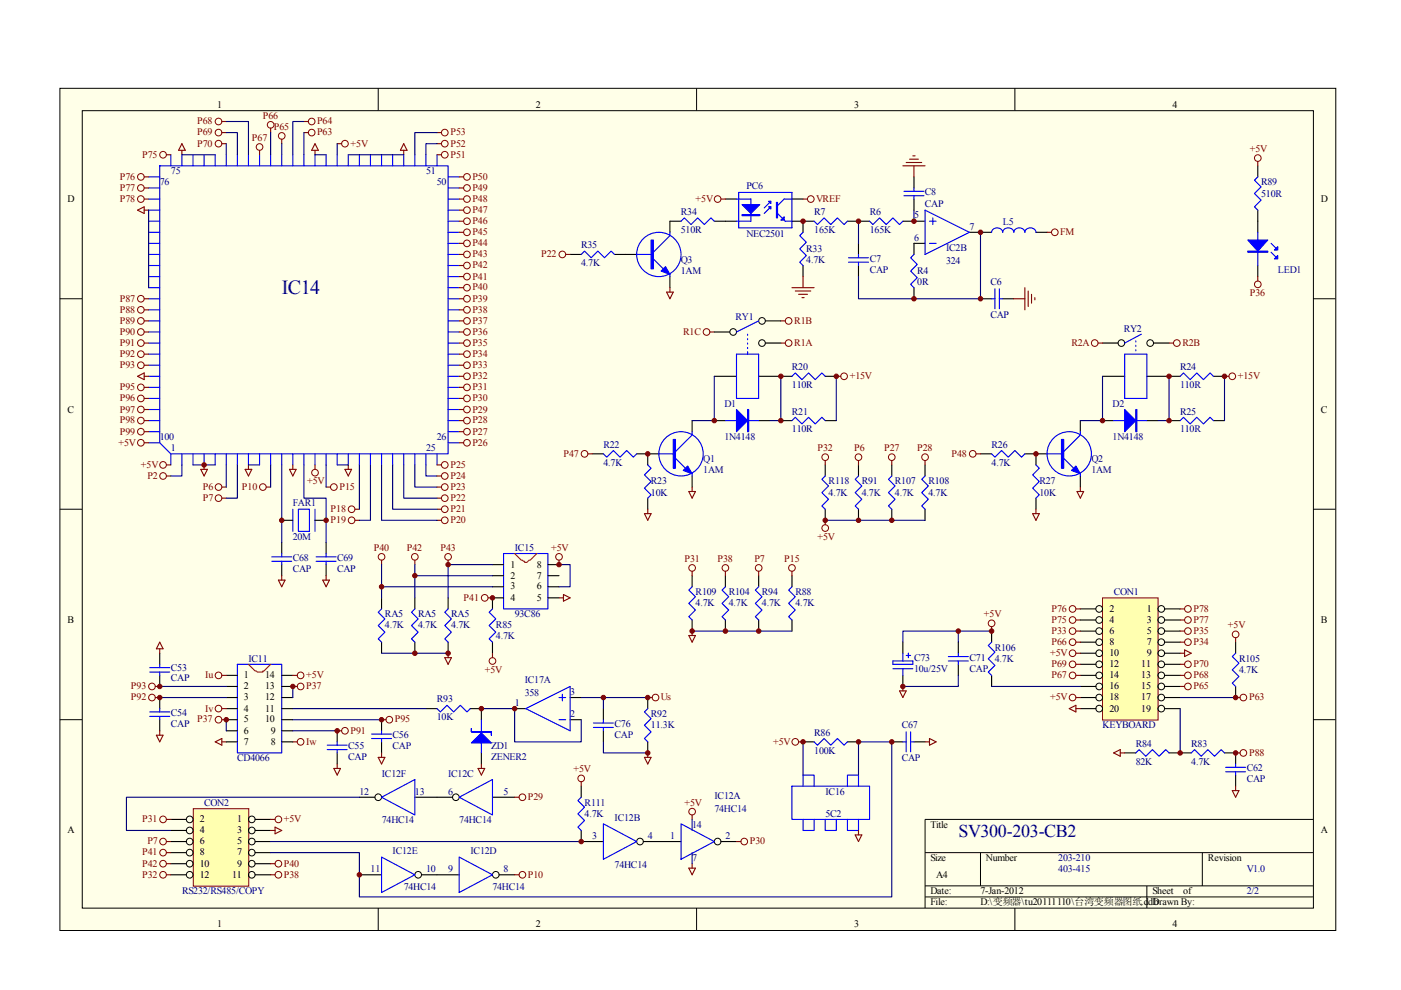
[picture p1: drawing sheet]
<svg xmlns="http://www.w3.org/2000/svg" width="297mm" height="210mm" viewBox="0 0 297 210" stroke-linecap="round" stroke-linejoin="round" font-family="sans-serif">
<path d="M12.7 18.7h270.5v178.6h-270.5z" fill="#ffffe8"/>
<g fill="none" stroke="#000" stroke-width=".21">
<path d="M12.7 18.7h270.5v178.6h-270.5zM80.2 18.7v4.7M147.7 18.7v4.7M215.2 18.7v4.7M17.4 23.5h261.1v169h-261.1zM12.7 63.3h4.7M278.4 63.3h4.7M12.7 108h4.7M278.4 108h4.7M12.7 152.6h4.7M278.4 152.6h4.7M278.4 173.7h-82.3v18.8"/>
<path d="M80.2 192.5v4.7M147.7 192.5v4.7M196.1 180.8h82.3M196.1 187.8h82.3M196.1 190.2h82.3M207.9 180.8v7M215.2 192.5v4.7M243.2 187.8v4.7M254.9 180.8v7"/>
<circle cx="155.4" cy="70.4" r=".71"/>
<circle cx="161.6" cy="68" r=".71"/>
<circle cx="161.6" cy="72.7" r=".71"/>
<circle cx="237.8" cy="72.7" r=".71"/>
<circle cx="243.9" cy="72.7" r=".71"/>
</g>
<g fill="none" stroke="#00f" stroke-width=".23">
<path d="M31.5 37.5h2.4M31.5 39.9h2.4M33.9 35.2h61.1v61h-58.8l-2.3-2.3zM36.2 32.8v2.4M38.6 32.8v2.4M40.9 32.8v2.4M43.3 32.8v2.4M45.6 32.8v2.4M48 32.8v2.4M50.3 32.8v2.4M52.7 32.8v2.4M55 32.8v2.4"/>
<path d="M57.4 32.8v2.4M59.7 32.8v2.4M62.1 32.8v2.4M64.4 32.8v2.4M66.8 32.8v2.4M69.1 32.8v2.4M71.5 32.8v2.4M73.8 32.8v2.4M76.2 32.8v2.4M78.5 32.8v2.4M80.9 32.8v2.4M83.2 32.8v2.4"/>
<path d="M85.6 32.8v2.4M88 32.8v2.4M90.3 32.8v2.4M92.7 32.8v2.4M95 37.5h2.4M95 39.9h2.4M193.8 39.9v.7M31.5 42.2h2.4M31.5 44.6h2.4M31.5 46.9h2.4M31.5 49.3h2.4M31.5 51.6h2.4"/>
<path d="M31.5 53.9h2.4M31.5 56.3h2.4M31.5 58.6h2.4M95 42.2h2.4M95 44.6h2.4M95 46.9h2.4M95 49.3h2.4M95 51.6h2.4M95 53.9h2.4M95 56.3h2.4M95 58.6h2.4M123.2 53.9l.7-.7 1.4 1.5 1.5-1.5 1.4 1.5 1.4-1.5 .7 .7"/>
<path d="M135 53.9h3.5M138.5 54.9l2.1 2.1M142 49.3v.7l-3.5 3.5M142 58.2v.4M144.4 46.9l.7-.7 1.4 1.4 1.4-1.4 1.4 1.4 1.4-1.4 .7 .7M156.2 42.2h3v4.7h-3M156.6 40.8h11.3v7.5h-11.3zM163.4 43.9l-1.4 1.4M163.4 42.7l-1.4 1.4M164.9 45.3l1.6 1.6h1.4M167.9 42.2h-1.6l-1.4 1.4M170.3 49.3l-.7 .7 1.4 1.4-1.4 1.4 1.4 1.4-1.4 1.4 .7 .7"/>
<path d="M172.6 46.9l.7 .7 1.4-1.4 1.4 1.4 1.5-1.4 1.4 1.4 .7-.7M179.9 54.7h4.2M179.9 55.6h4.2M182 53.9v.8M182 55.6v.7M184.4 46.9l.7 .7 1.4-1.4 1.4 1.4 1.4-1.4 1.4 1.4 .7-.7M191.7 41.5h4.2M191.7 40.6h4.2M193.8 53.9l-.7 .8 1.4 1.4-1.4 1.4 1.4 1.4-1.4 1.4 .7 .7M193.8 41.5v.7M196.1 44.6l9.4 4.7-9.4 4.6zM197.1 46.9h1.4"/>
<path d="M197.1 51.6h1.4M197.8 46.2v1.4M210.2 49.3a1.21 1.21 0 0 1 1.2-1 1.21 1.21 0 0 1 1.2 1 1.21 1.21 0 0 1 1.2-1 1.21 1.21 0 0 1 1.1 1 1.2 1.2 0 0 1 1.2-1 1.2 1.2 0 0 1 1.2 1 1.21 1.21 0 0 1 1.2-1 1.21 1.21 0 0 1 1.1 1M31.5 61h2.4M31.5 63.3h2.4M31.5 65.7h2.4M31.5 68h2.4M31.5 70.4h2.4M31.5 72.7h2.4M31.5 75.1h2.4M31.5 77.4h2.4M31.5 79.8h2.4"/>
<path d="M95 61h2.4M95 63.3h2.4M95 65.7h2.4M95 68h2.4M95 70.4h2.4M95 72.7h2.4M95 75.1h2.4M95 77.4h2.4M95 79.8h2.4M156.2 75.1h4.7v9.4h-4.7zM158.5 70.9v.2M158.5 71.8v.2"/>
<path d="M158.5 72.7v.3M158.5 73.7v.2M158.5 74.6v.5M160.9 68l-4.7 2.4M167.9 79.8l.7-.7 1.4 1.4 1.4-1.4 1.4 1.4 1.5-1.4 .7 .7M210.2 63.3h.7M210.9 61.2v4.3M211.9 63.3h.7M211.9 61.2v4.3M238.5 75.1h4.7v9.4h-4.7zM240.8 72.3v.2M240.8 73.2v.2"/>
<path d="M240.8 74.1v.3M242 70.9l-3.5 1.8M250.2 79.8l.7-.7 1.4 1.4 1.4-1.4 1.5 1.4 1.4-1.4 .7 .7M31.5 82.1h2.4M31.5 84.5h2.4M31.5 86.8h2.4M31.5 89.2h2.4M31.5 91.5h2.4M31.5 93.9h2.4M36.2 96.2v2.4M38.6 96.2v2.4M40.9 96.2v2.4"/>
<path d="M43.3 96.2v2.4M45.6 96.2v2.4M48 96.2v2.4M50.3 96.2v2.4M52.7 96.2v2.4M55 96.2v2.4M57.4 96.2v2.4M59.7 96.2v2.4M62.1 96.2v2.4M64.4 96.2v2.4M66.8 96.2v2.4M69.1 96.2v2.4"/>
<path d="M71.5 96.2v2.4M73.8 96.2v2.4M76.2 96.2v2.4M78.5 96.2v2.4M80.9 96.2v2.4M83.2 96.2v2.4M85.6 96.2v2.4M88 96.2v2.4M90.3 96.2v2.4M92.7 96.2v2.4M95 82.1h2.4M95 84.5h2.4"/>
<path d="M95 86.8h2.4M95 89.2h2.4M95 91.5h2.4M95 93.9h2.4M127.9 96.2l.7 .7 1.4-1.4 1.5 1.4 1.4-1.4 1.4 1.4 .7-.7M137.3 98.6l.7 .7-1.4 1.4 1.4 1.4-1.4 1.4 1.4 1.4-.7 .7M139.7 96.2h3.5M143.2 97.2l2.1 2.1M146.7 91.5v.7l-3.5 3.6M153.8 89.2h7.1M167.9 89.2l.7-.7 1.4 1.4 1.4-1.4 1.4 1.4 1.5-1.4 .7 .7M210.2 96.2l.7 .7 1.5-1.4 1.4 1.4 1.4-1.4 1.4 1.4 .7-.7"/>
<path d="M219.6 98.6l.8 .7-1.5 1.4 1.5 1.4-1.5 1.4 1.5 1.4-.8 .7M222 96.2h3.5M225.5 97.2l2.1 2.1M229 91.5v.7l-3.5 3.6M236.1 89.2h7.1M250.2 89.2l.7-.7 1.4 1.4 1.4-1.4 1.5 1.4 1.4-1.4 .7 .7M57.6 118.1h4.2M57.6 119h4.2M59.7 117.4v.7M59.7 119v.7M62.1 108v4.7M63.3 108h2.3v4.7h-2.3z"/>
<path d="M66.8 108v4.7M67 118.1h4.3M67 119h4.3M69.1 117.4v.7M69.1 119v.7M106.8 117.4h9.4v11.7h-9.4zM146.7 100.4v.5M229 100.4v.5M80.9 129.1l-.7 .7 1.4 1.4-1.4 1.4 1.4 1.4-1.4 1.4 .7 .8M88 129.1l-.8 .7 1.5 1.4-1.5 1.4 1.5 1.4-1.5 1.4 .8 .8M95 129.1l-.7 .7 1.4 1.4-1.4 1.4 1.4 1.4-1.4 1.4 .7 .8M104.4 129.1l-.7 .7 1.4 1.4-1.4 1.4 1.4 1.4-1.4 1.4 .7 .8"/>
<path d="M31.7 142.5h4.3M31.7 141.6h4.3M31.7 151.9h4.3M31.7 150.9h4.3M33.9 140.9v.7M33.9 142.5v.7M33.9 150.2v.7M33.9 151.9v.7M50.3 140.9h9.4v18.7h-9.4zM69.4 158.9h4.2M69.4 158h4.2M71.5 157.3v.7"/>
<path d="M71.5 158.9v.7M78.8 156.6h4.2M78.8 155.6h4.2M80.9 154.9v.7M80.9 156.6v.7M92.7 150.2l.7 .7 1.4-1.4 1.4 1.4 1.4-1.4 1.4 1.4 .7-.7M102.1 152.6v7M111.5 150.2l9.4-4.7v9.4zM118.5 152.6h1.4M118.5 147.9h1.4M119.2 147.2v1.4M125.8 154.2h4.2"/>
<path d="M125.8 153.3h4.2M127.9 152.6v.7M127.9 154.2v.7M137.3 150.2l-.7 .7 1.4 1.5-1.4 1.4 1.4 1.4-1.4 1.4 .7 .7"/>
<circle cx="139.7" cy="53.9" r="4.7"/>
<circle cx="144.4" cy="96.2" r="4.7"/>
<circle cx="226.7" cy="96.2" r="4.7"/>
</g>
<g fill="none" stroke="#800000" stroke-width=".21">
<circle cx="73.1" cy="30.5" r=".7"/>
<circle cx="119.2" cy="53.9" r=".71"/>
<circle cx="152.2" cy="42.2" r=".7"/>
<circle cx="171.9" cy="42.2" r=".7"/>
<circle cx="223.6" cy="49.2" r=".71"/>
<circle cx="167.2" cy="68" r=".71"/>
<circle cx="167.2" cy="72.7" r=".71"/>
<circle cx="179" cy="79.8" r=".71"/>
<circle cx="232.1" cy="72.7" r=".71"/>
<circle cx="249.5" cy="72.7" r=".71"/>
<circle cx="261.3" cy="79.8" r=".71"/>
<circle cx="29.9" cy="93.9" r=".7"/>
<circle cx="34.6" cy="98.6" r=".71"/>
<circle cx="123.9" cy="96.2" r=".71"/>
<circle cx="206.2" cy="96.2" r=".71"/>
<circle cx="34.6" cy="100.9" r=".7"/>
<circle cx="66.8" cy="100.2" r=".71"/>
<circle cx="80.9" cy="118.1" r=".71"/>
<circle cx="88" cy="118.1" r=".7"/>
<circle cx="95" cy="118.1" r=".7"/>
<circle cx="118.5" cy="118.1" r=".7"/>
<circle cx="102.8" cy="126.8" r=".71"/>
<circle cx="32.2" cy="145.5" r=".71"/>
<circle cx="32.2" cy="147.9" r=".71"/>
<circle cx="46.3" cy="143.2" r=".71"/>
<circle cx="46.3" cy="152.6" r=".7"/>
<circle cx="46.3" cy="150.2" r=".7"/>
<circle cx="63.7" cy="143.2" r=".71"/>
<circle cx="63.7" cy="157.3" r=".71"/>
<circle cx="63.7" cy="145.5" r=".71"/>
<circle cx="73.1" cy="154.9" r=".7"/>
<circle cx="82.5" cy="152.6" r=".71"/>
<circle cx="104.4" cy="140.1" r=".71"/>
<circle cx="139" cy="147.9" r=".71"/>
</g>
<g fill="none" stroke="#800000" stroke-width=".23">
<path d="M38.6 30.5l.7 1.4h-1.4zM38.6 31.9v.9M66.8 31.9v.9M66.8 30.5l.7 1.4h-1.4zM71.5 30.5h.9M85.6 30.5l.7 1.4h-1.4zM85.6 31.9v.9M191.4 35.2h4.7M192.1 34.5h3.3M192.8 33.7h1.9M193.5 33h.5M193.8 35.2v2.3"/>
<path d="M29.2 44.6l1.4-.7v1.4zM30.6 44.6h.9M119.9 53.9h1M152.9 42.2h.9M170.3 42.2h.9M170.3 58.6v2.4M222 49.3h.9M29.2 79.8l1.4-.7v1.4zM30.6 79.8h.9M141.3 61.9h1.4l-.7 1.4zM142 61v.9M165.6 72.7h.9"/>
<path d="M165.6 68h.9M167.9 61h4.7M168.6 61.7h3.3M169.3 62.4h1.9M170 63.1h.5M177.3 79.8h1M214.9 63.3h2.4M217.3 61v4.7M218 61.7v3.3M218.7 62.4v1.9M219.4 63.1v.5M232.8 72.7h1"/>
<path d="M247.9 72.7h.9M259.6 79.8h1M30.6 93.9h.9M35.3 98.6h.9M42.6 99.5h1.4l-.7 1.4zM43.3 98.6v.9M52 99.5h1.4l-.7 1.4zM52.7 98.6v.9M61.4 99.5h1.4l-.7 1.4zM62.1 98.6v.9M66.8 98.6v.9M73.1 99.5h1.4l-.7 1.4z"/>
<path d="M73.8 98.6v.9M124.6 96.2h1M206.9 96.2h1M35.3 100.9h.9M80.9 118.8v.9M88 118.8v.9M95 118.8v.9M118.5 118.8v.9M136.6 108.9h1.4l-.7 1.4zM137.3 108v.9M146 104.2h1.4l-.7 1.4zM146.7 103.3v.9"/>
<path d="M218.9 108.9h1.5l-.8 1.4zM219.6 108v.9M228.3 104.2h1.5l-.8 1.4zM229 103.3v.9M33.9 136.2l.7 1.4h-1.4zM33.9 137.6v.9M59 123h1.4l-.7 1.4zM59.7 122.1v.9M68.4 123h1.4l-.7 1.4zM69.1 122.1v.9M94.3 139.4h1.4l-.7 1.5zM95 138.5v.9"/>
<path d="M103.5 126.8h.9M104.4 138.5v.9M118.5 126.8h1M119.5 126.1l1.4 .7-1.4 .7zM32.9 145.5h1M32.9 147.9h1M33.2 155.9h1.4l-.7 1.4zM33.9 154.9v1M45.6 157.3l1.4-.7v1.4zM47 143.2h1M47 152.6h1M47 157.3h1"/>
<path d="M47 150.2h1M62.1 143.2h.9M62.1 145.5h.9M62.1 157.3h.9M71.5 154.9h.9M80.9 152.6h.9M80.9 159.6v1M137.3 159.6v1M137.3 147.9h1M70.8 162.9h1.4l-.7 1.4zM71.5 162v.9M80.2 160.6h1.4l-.7 1.4z"/>
<path d="M101.4 162.9h1.4l-.7 1.4zM102.1 162v.9M136.6 160.6h1.4l-.7 1.4z"/>
</g>
<g fill="none" stroke="#000" stroke-width=".23">
<path d="M193.8 37.5v2.4M120.9 53.9h2.3M130.3 53.9h4.7M142 58.6v2.4M144.4 46.9h-2.4v2.4M151.4 46.9h4.8M153.8 42.2h2.4M167.9 42.2h2.4M167.9 46.9h4.7M170.3 46.9v2.4M170.3 56.3v2.3M179.7 46.9h4.7"/>
<path d="M182 51.6v2.3M182 56.3v2.3M191.4 46.9h4.7M193.8 42.2v2.4M196.1 51.6h-2.3v2.3M205.5 49.3h4.7M219.6 49.3h2.4M151.4 79.8h4.8M151.4 70.4h3.3M160.9 79.8h7M162.3 68h3.3M162.3 72.7h3.3"/>
<path d="M175 79.8h2.3M193.8 61v2.3M207.9 63.3h2.3M212.6 63.3h2.3M233.8 79.8h4.7M233.8 72.7h3.2M243.2 79.8h7M244.6 72.7h3.3M257.3 79.8h2.3M125.6 96.2h2.3M135 96.2h4.7M137.3 96.2v2.4"/>
<path d="M146.7 89.2v2.3M151.4 89.2h2.4M160.9 89.2h2.3M165.6 89.2h2.3M175 89.2h2.3M207.9 96.2h2.3M217.3 96.2h4.7M219.6 96.2v2.4M229 89.2v2.3M233.8 89.2h2.3M243.2 89.2h2.3M247.9 89.2h2.3"/>
<path d="M257.3 89.2h2.3M59.7 110.3h2.4M59.7 115v2.4M59.7 119.7v2.4M66.8 110.3h2.3M69.1 115v2.4M69.1 119.7v2.4M104.4 119.7h2.4M116.2 119.7h2.3M137.3 105.6v2.4M146.7 100.9v2.4M219.6 105.6v2.4"/>
<path d="M229 100.9v2.4M33.9 138.5v2.4M80.9 126.8v2.3M80.9 136.2v2.3M88 126.8v2.3M88 136.2v2.3M95 126.8v2.3M95 136.2v2.3M104.4 136.2v2.3M104.4 122.1h2.4M104.4 124.4h2.4M106.8 126.8h-2.4v2.3"/>
<path d="M116.2 122.1h2.3M116.2 124.4h2.3M116.2 126.8h2.3M33.9 143.2v2.3M33.9 147.9v2.3M33.9 152.6v2.3M48 143.2h2.3M48 145.5h2.3M48 147.9h2.3M48 150.2h2.3M48 152.6h2.3M48 154.9h2.3"/>
<path d="M48 157.3h2.3M59.7 143.2h2.4M59.7 145.5h2.4M59.7 147.9h2.4M59.7 150.2h2.4M59.7 152.6h2.4M59.7 154.9h2.4M59.7 157.3h2.4M71.5 154.9v2.4M71.5 159.6v2.4M80.9 152.6v2.3M80.9 157.3v2.3"/>
<path d="M90.3 150.2h2.4M99.7 150.2h2.4v2.4M102.1 159.6v2.4M109.1 150.2h2.4M120.9 147.9h2.3M120.9 152.6h2.3M127.9 150.2v2.4M127.9 154.9v2.4M137.3 147.9v2.3M137.3 157.3v2.3"/>
</g>
<g fill="none" stroke="#000080" stroke-width=".23">
<path d="M38.6 32.8h7M66.8 32.8h2.3M73.8 32.8h11.8M31.5 44.6v16.4M182 46.9v4.7M193.8 44.6v2.3M207.9 49.3v14h-25.9v-4.7M151.4 79.8v9.4h-4.7M165.6 79.8v9.4h-2.4M177.3 79.8v9.4M233.8 79.8v9.4h-4.8M247.9 79.8v9.4h-2.4"/>
<path d="M259.6 79.8v9.4M40.9 98.6h4.7M52.7 98.6h2.3M59.7 98.6v16.4M64.4 98.6v7h4.7v9.4M71.5 98.6h2.3M80.9 119.7v4.7M88 119.7v7.1M104.4 119.7h-9.4v7.1M118.5 119.7h2.4v4.7h-2.4M80.9 138.5h14.1M88 122.1h16.4"/>
<path d="M104.4 124.4h-23.5v2.4M33.9 145.5h14.1M33.9 147.9h14.1M48 152.6v2.3M62.1 145.5v2.4M62.1 152.6h18.8M62.1 154.9h9.4M62.1 150.2h28.2M102.1 150.2h7v7.1h14.1v-4.7M123.2 147.9h14.1M127.9 157.3v2.3h9.4M127.9 147.9v2.3"/>
</g>
<g fill="#800000" stroke="#800000" stroke-width=".21">
<circle cx="59.7" cy="110.3" r=".47"/>
<circle cx="69.1" cy="110.3" r=".47"/>
<circle cx="43.3" cy="98.6" r=".47"/>
<circle cx="170.3" cy="46.9" r=".47"/>
<circle cx="193.8" cy="46.9" r=".47"/>
<circle cx="182" cy="46.9" r=".47"/>
<circle cx="207.9" cy="63.3" r=".47"/>
<circle cx="207.9" cy="49.2" r=".47"/>
<circle cx="193.8" cy="63.3" r=".47"/>
<circle cx="137.3" cy="96.2" r=".47"/>
<circle cx="177.3" cy="79.8" r=".47"/>
<circle cx="165.6" cy="89.2" r=".47"/>
<circle cx="151.4" cy="89.2" r=".47"/>
<circle cx="219.6" cy="96.2" r=".47"/>
<circle cx="259.6" cy="79.8" r=".47"/>
<circle cx="247.9" cy="89.2" r=".47"/>
<circle cx="233.8" cy="89.2" r=".47"/>
<circle cx="48" cy="152.6" r=".47"/>
<circle cx="62.1" cy="145.5" r=".47"/>
<circle cx="33.9" cy="145.5" r=".47"/>
<circle cx="33.9" cy="147.9" r=".47"/>
<circle cx="80.9" cy="152.6" r=".47"/>
<circle cx="71.5" cy="154.9" r=".47"/>
<circle cx="102.1" cy="150.2" r=".47"/>
<circle cx="109.1" cy="150.2" r=".47"/>
<circle cx="137.3" cy="147.9" r=".47"/>
<circle cx="127.9" cy="147.9" r=".47"/>
<circle cx="137.3" cy="159.6" r=".47"/>
<circle cx="95" cy="138.5" r=".47"/>
<circle cx="88" cy="138.5" r=".47"/>
<circle cx="118.5" cy="119.7" r=".47"/>
<circle cx="104.4" cy="126.8" r=".47"/>
<circle cx="95" cy="119.7" r=".47"/>
<circle cx="88" cy="122.1" r=".47"/>
<circle cx="80.9" cy="124.4" r=".47"/>
</g>
<g fill="#00f" stroke="#00f" stroke-width=".23">
<path d="M157.3 43.4h3.8l-1.9 1.9z"/>
<path d="M163 42.7h.4v.4z"/>
<path d="M163 43.9h.4v.4z"/>
<path d="M166.3 46v.7h-.7z"/>
<path d="M140.2 57.5l.9-1 .9 1.7z"/>
<path d="M144.9 99.7l.9-.9 .9 1.6z"/>
<path d="M156.2 86.8l2.3 2.4-2.3 2.3z"/>
<path d="M227.2 99.7l.9-.9 .9 1.6z"/>
<path d="M238.5 86.8l2.3 2.4-2.3 2.3z"/>
<path d="M99.9 157.5l2.2-2.1 2.1 2.1z"/>
<path d="M157.3 45.5h3.8v.2h-3.8z" fill-rule="evenodd"/>
<path d="M164.6 42.9h.3v3.3h-.3z" fill-rule="evenodd"/>
<path d="M138 50.9h.5v6.1h-.5z" fill-rule="evenodd"/>
<path d="M142.7 93.2h.5v6.1h-.5z" fill-rule="evenodd"/>
<path d="M158.5 86.8h.2v4.7h-.2z" fill-rule="evenodd"/>
<path d="M225.1 93.2h.4v6.1h-.4z" fill-rule="evenodd"/>
<path d="M240.8 86.8h.2v4.7h-.2z" fill-rule="evenodd"/>
<path d="M99.9 154.5v.7h4.3v.7v-.7h-4.3z" fill-rule="evenodd"/>
</g>
<path d="M109.1 117.4l.3 .2a3.8 3.8 0 0 0 1.8 1.4v.2a.74 .74 0 0 0 1-.4h.2l1.4-1.4M52.7 140.9l.2 .2a3.7 3.7 0 0 0 1.9 1.4h.9v-.2h.3l1.4-1.4" fill="none" stroke="#f00" stroke-width=".23"/>
<path d="M233.8 126.8h11.7v25.9h-11.7z" fill="#ffffb0"/>
<g fill="none" stroke="#800000" stroke-width=".21">
<path d="M233.8 126.8h11.7v25.9h-11.7z"/>
<circle cx="266.7" cy="33.5" r=".71"/>
<circle cx="266.7" cy="60.3" r=".71"/>
<circle cx="210.2" cy="132.2" r=".71"/>
<circle cx="227.4" cy="129.1" r=".71"/>
<circle cx="227.4" cy="133.8" r=".7"/>
<circle cx="227.4" cy="138.5" r=".7"/>
<circle cx="227.4" cy="136.2" r=".7"/>
<circle cx="227.4" cy="131.5" r=".7"/>
<circle cx="251.9" cy="129.1" r=".71"/>
<circle cx="251.9" cy="133.8" r=".71"/>
<circle cx="251.9" cy="136.2" r=".71"/>
<circle cx="251.9" cy="131.5" r=".71"/>
<circle cx="262" cy="134.5" r=".71"/>
<circle cx="227.4" cy="143.2" r=".71"/>
<circle cx="227.4" cy="140.8" r=".71"/>
<circle cx="227.4" cy="147.9" r=".7"/>
<circle cx="251.9" cy="143.2" r=".71"/>
<circle cx="251.9" cy="145.5" r=".71"/>
<circle cx="251.9" cy="140.8" r=".71"/>
<circle cx="263.6" cy="159.6" r=".71"/>
<circle cx="263.6" cy="147.9" r=".71"/>
</g>
<g fill="none" stroke="#000" stroke-width=".21">
<circle cx="233" cy="129.1" r=".71"/>
<circle cx="233" cy="133.8" r=".71"/>
<circle cx="233" cy="138.5" r=".71"/>
<circle cx="233" cy="136.2" r=".71"/>
<circle cx="233" cy="131.5" r=".71"/>
<circle cx="246.2" cy="129.1" r=".71"/>
<circle cx="246.2" cy="133.8" r=".7"/>
<circle cx="246.2" cy="138.5" r=".7"/>
<circle cx="246.2" cy="136.2" r=".7"/>
<circle cx="246.2" cy="131.5" r=".7"/>
<circle cx="233" cy="143.2" r=".71"/>
<circle cx="233" cy="145.5" r=".71"/>
<circle cx="233" cy="140.8" r=".71"/>
<circle cx="233" cy="147.9" r=".71"/>
<circle cx="233" cy="150.2" r=".71"/>
<circle cx="246.2" cy="143.2" r=".71"/>
<circle cx="246.2" cy="145.5" r=".71"/>
<circle cx="246.2" cy="140.8" r=".71"/>
<circle cx="246.2" cy="147.9" r=".7"/>
<circle cx="246.2" cy="150.2" r=".7"/>
</g>
<g fill="none" stroke="#000" stroke-width=".23">
<path d="M266.7 35.2v2.3M266.7 44.6v4.7M266.7 56.3v2.3M191.4 136.2v2.3M203.2 136.2v2.3M210.2 133.8v2.4M229 129.1h3.3M229 131.5h3.3M229 133.8h3.3M229 136.2h3.3M229 138.5h3.3M246.9 129.1h3.3"/>
<path d="M246.9 131.5h3.3M246.9 133.8h3.3M246.9 136.2h3.3M246.9 138.5h3.3M262 136.2v2.3M191.4 143.2v2.3M203.2 140.9v2.3M210.2 143.2v2.3M229 140.9h3.3M229 143.2h3.3M229 145.5h3.3M229 147.9h3.3"/>
<path d="M229 150.2h3.3M238.5 159.6h2.3M246.9 140.9h3.3M246.9 143.2h3.3M246.9 145.5h3.3M246.9 147.9h3.3M246.9 150.2h3.3M247.9 159.6h4.7M259.6 159.6h2.4v2.4M262 145.5v2.4M262 164.3v2.4"/>
</g>
<g fill="none" stroke="#00f" stroke-width=".23">
<path d="M266.7 37.5l-.7 .7 1.4 1.4-1.4 1.4 1.4 1.4-1.4 1.5 .7 .7M266.7 49.3v7M269.5 53.5l.9 .9M269.5 51.6l.9 .9M191.4 138.5v1.6M192.1 139h1M192.6 138.5v.9M201.1 139.2h4.2M203.2 138.5v.7M210.2 136.2l-.7 .7 1.4 1.4-1.4 1.4 1.4 1.4-1.4 1.4 .7 .7M262 138.5l-.7 .7 1.4 1.4-1.4 1.4 1.4 1.4-1.4 1.4 .7 .7M189.3 140.1h4.2v.8h-4.2z"/>
<path d="M189.3 141.8h4.2M191.4 141.8v1.4M201.1 140.1h4.2M203.2 140.1v.8M240.8 159.6l.7-.7 1.4 1.4 1.4-1.4 1.4 1.4 1.5-1.4 .7 .7M252.6 159.6l.7-.7 1.4 1.4 1.4-1.4 1.4 1.4 1.4-1.4 .7 .7M259.9 162.7h4.2M259.9 163.6h4.2M262 162v.7M262 163.6v.7"/>
</g>
<g fill="none" stroke="#800000" stroke-width=".23">
<path d="M266.7 34.2v1M266.7 58.6v1M210.2 132.9v.9M228.1 129.1h.9M228.1 131.5h.9M228.1 133.8h.9M228.1 136.2h.9M228.1 138.5h.9M250.2 129.1h1M250.2 131.5h1M250.2 133.8h1M250.2 136.2h1"/>
<path d="M250.2 138.5h1M251.2 137.8l1.4 .7-1.4 .7zM262 135.2v1M190.7 146.5h1.4l-.7 1.4zM191.4 145.5v1M226.7 150.2l1.4-.7v1.4zM228.1 140.9h.9M228.1 143.2h.9M228.1 147.9h.9M228.1 150.2h.9M236.1 159.6l1.4-.7v1.4zM237.5 159.6h1"/>
<path d="M250.2 140.9h1M250.2 143.2h1M250.2 145.5h1M262 147.9h.9M262 159.6h.9M261.3 167.6h1.4l-.7 1.4zM262 166.7v.9"/>
</g>
<path d="M203.2 133.8v2.4M210.2 133.8h-18.8v2.4M203.2 143.2v2.3h-11.8M210.2 145.5h18.8M250.2 150.2v9.4M250.2 147.9h11.8" fill="none" stroke="#000080" stroke-width=".23"/>
<g fill="#800000" stroke="#800000" stroke-width=".21">
<circle cx="262" cy="147.9" r=".47"/>
<circle cx="210.2" cy="133.8" r=".47"/>
<circle cx="203.2" cy="133.8" r=".47"/>
<circle cx="191.4" cy="145.5" r=".47"/>
</g>
<g fill="#00f" stroke="#00f" stroke-width=".23">
<path d="M264.6 50.9h4.2l-2.1 2.3z"/>
<path d="M270.9 54.2v.7h-.7z"/>
<path d="M270.9 52.3v.7h-.7z"/>
<path d="M264.6 53.2h4.2v.3h-4.2z" fill-rule="evenodd"/>
</g>
<path d="M41.1 171.5h11.6v16.4h-11.6z" fill="#ffffb0"/>
<g fill="none" stroke="#800000" stroke-width=".21">
<path d="M41 171.5h11.7v16.4h-11.7z"/>
<circle cx="29.9" cy="37.5" r=".7"/>
<circle cx="29.9" cy="39.9" r=".7"/>
<circle cx="34.6" cy="32.8" r=".71"/>
<circle cx="46.3" cy="25.8" r=".7"/>
<circle cx="46.3" cy="30.5" r=".7"/>
<circle cx="46.3" cy="28.1" r=".7"/>
<circle cx="55" cy="31.2" r=".71"/>
<circle cx="57.4" cy="26.5" r=".71"/>
<circle cx="59.7" cy="28.8" r=".7"/>
<circle cx="66.1" cy="25.8" r=".7"/>
<circle cx="66.1" cy="28.1" r=".7"/>
<circle cx="94.3" cy="32.8" r=".71"/>
<circle cx="94.3" cy="30.5" r=".71"/>
<circle cx="94.3" cy="28.1" r=".71"/>
<circle cx="99" cy="37.5" r=".71"/>
<circle cx="99" cy="39.9" r=".71"/>
<circle cx="29.9" cy="42.2" r=".7"/>
<circle cx="99" cy="51.6" r=".71"/>
<circle cx="99" cy="49.2" r=".71"/>
<circle cx="99" cy="53.9" r=".71"/>
<circle cx="99" cy="44.6" r=".71"/>
<circle cx="99" cy="46.9" r=".71"/>
<circle cx="99" cy="56.3" r=".71"/>
<circle cx="99" cy="42.2" r=".71"/>
<circle cx="99" cy="58.6" r=".71"/>
<circle cx="29.9" cy="65.7" r=".71"/>
<circle cx="29.9" cy="68" r=".71"/>
<circle cx="29.9" cy="75.1" r=".7"/>
<circle cx="29.9" cy="70.4" r=".7"/>
<circle cx="29.9" cy="72.7" r=".7"/>
<circle cx="29.9" cy="77.4" r=".7"/>
<circle cx="29.9" cy="63.3" r=".7"/>
<circle cx="99" cy="65.7" r=".71"/>
<circle cx="99" cy="79.8" r=".71"/>
<circle cx="99" cy="68" r=".71"/>
<circle cx="99" cy="70.4" r=".71"/>
<circle cx="99" cy="72.7" r=".71"/>
<circle cx="99" cy="61" r=".71"/>
<circle cx="99" cy="75.1" r=".71"/>
<circle cx="99" cy="63.3" r=".71"/>
<circle cx="99" cy="77.4" r=".71"/>
<circle cx="149.8" cy="70.4" r=".71"/>
<circle cx="29.9" cy="82.1" r=".71"/>
<circle cx="29.9" cy="91.5" r=".7"/>
<circle cx="29.9" cy="84.5" r=".7"/>
<circle cx="29.9" cy="86.8" r=".7"/>
<circle cx="29.9" cy="89.2" r=".7"/>
<circle cx="94.3" cy="98.6" r=".71"/>
<circle cx="99" cy="82.1" r=".71"/>
<circle cx="99" cy="91.5" r=".71"/>
<circle cx="99" cy="93.9" r=".71"/>
<circle cx="99" cy="89.2" r=".71"/>
<circle cx="99" cy="86.8" r=".71"/>
<circle cx="99" cy="84.5" r=".71"/>
<circle cx="175" cy="96.9" r=".71"/>
<circle cx="182" cy="96.9" r=".7"/>
<circle cx="189.1" cy="96.9" r=".7"/>
<circle cx="196.1" cy="96.9" r=".71"/>
<circle cx="46.3" cy="105.6" r=".7"/>
<circle cx="46.3" cy="103.3" r=".7"/>
<circle cx="55.7" cy="103.3" r=".71"/>
<circle cx="70.8" cy="103.3" r=".71"/>
<circle cx="74.5" cy="110.3" r=".71"/>
<circle cx="74.5" cy="108" r=".71"/>
<circle cx="94.3" cy="110.3" r=".71"/>
<circle cx="94.3" cy="100.9" r=".71"/>
<circle cx="94.3" cy="105.6" r=".71"/>
<circle cx="94.3" cy="103.3" r=".71"/>
<circle cx="94.3" cy="108" r=".71"/>
<circle cx="175" cy="112" r=".71"/>
<circle cx="146.7" cy="120.4" r=".7"/>
<circle cx="153.8" cy="120.4" r=".7"/>
<circle cx="160.9" cy="120.4" r=".71"/>
<circle cx="167.9" cy="120.4" r=".71"/>
<circle cx="168.6" cy="157.3" r=".71"/>
<circle cx="34.6" cy="173.7" r=".71"/>
<circle cx="34.6" cy="178.4" r=".7"/>
<circle cx="59" cy="173.7" r=".71"/>
<circle cx="110.8" cy="169" r=".71"/>
<circle cx="123.2" cy="165" r=".7"/>
<circle cx="146.7" cy="172.1" r=".7"/>
<circle cx="157.8" cy="178.4" r=".71"/>
<circle cx="34.6" cy="180.8" r=".7"/>
<circle cx="34.6" cy="183.1" r=".7"/>
<circle cx="34.6" cy="185.5" r=".7"/>
<circle cx="59" cy="183.1" r=".71"/>
<circle cx="59" cy="185.5" r=".71"/>
<circle cx="110.8" cy="185.5" r=".71"/>
</g>
<g fill="none" stroke="#000" stroke-width=".21">
<circle cx="40.2" cy="173.7" r=".71"/>
<circle cx="40.2" cy="176.1" r=".71"/>
<circle cx="40.2" cy="178.4" r=".71"/>
<circle cx="53.4" cy="173.7" r=".71"/>
<circle cx="53.4" cy="176.1" r=".71"/>
<circle cx="53.4" cy="178.4" r=".7"/>
<circle cx="80.2" cy="169" r=".71"/>
<circle cx="96.7" cy="169" r=".7"/>
<circle cx="135.7" cy="178.4" r=".71"/>
<circle cx="152.2" cy="178.4" r=".7"/>
<circle cx="40.2" cy="180.8" r=".71"/>
<circle cx="40.2" cy="183.1" r=".71"/>
<circle cx="40.2" cy="185.5" r=".71"/>
<circle cx="53.4" cy="180.8" r=".7"/>
<circle cx="53.4" cy="183.1" r=".7"/>
<circle cx="53.4" cy="185.5" r=".7"/>
<circle cx="88.7" cy="185.5" r=".71"/>
<circle cx="105.1" cy="185.5" r=".7"/>
</g>
<g fill="none" stroke="#000" stroke-width=".23">
<path d="M175 98.6v2.3M182 98.6v2.3M189.1 98.6v2.3M196.1 98.6v2.3M175 108v2.3M182 108v2.3M189.1 108v2.3M196.1 108v2.3M146.7 122.1v2.3M146.7 131.5v2.3M153.8 122.1v2.3M153.8 131.5v2.3"/>
<path d="M160.9 122.1v2.3M160.9 131.5v2.3M167.9 122.1v2.3M167.9 131.5v2.3M170.3 157.3h2.3M179.7 157.3h2.3M189.1 157.3h2.3M193.8 157.3h2.3M36.2 173.7h3.3M36.2 176.1h3.3M36.2 178.4h3.3M54.1 173.7h3.3"/>
<path d="M54.1 176.1h3.3M54.1 178.4h3.3M76.2 169h3.3M88 169h7.9M104.4 169h4.7M123.2 176.1v2.3h4.7M123.2 166.7v2.3M136.4 178.4h8M152.9 178.4h3.3M36.2 180.8h3.3M36.2 183.1h3.3M36.2 185.5h3.3"/>
<path d="M54.1 180.8h3.3M54.1 183.1h3.3M54.1 185.5h3.3M76.2 185.5h4.7M89.4 185.5h8M105.8 185.5h3.3"/>
</g>
<g fill="none" stroke="#800000" stroke-width=".23">
<path d="M30.6 39.9h.9M30.6 37.5h.9M35.3 32.8h.9M47 30.5h1M47 28.1h1M47 25.8h1M55 31.9v.9M57.4 27.2v.9M59.7 29.5v1M64.4 28.1h1M64.4 25.8h1M92.7 32.8h.9"/>
<path d="M92.7 30.5h.9M92.7 28.1h.9M97.4 39.9h.9M97.4 37.5h.9M30.6 42.2h.9M97.4 58.6h.9M97.4 56.3h.9M97.4 53.9h.9M97.4 51.6h.9M97.4 49.3h.9M97.4 46.9h.9M97.4 44.6h.9"/>
<path d="M97.4 42.2h.9M30.6 70.4h.9M30.6 77.4h.9M30.6 75.1h.9M30.6 72.7h.9M30.6 68h.9M30.6 65.7h.9M30.6 63.3h.9M97.4 70.4h.9M97.4 79.8h.9M97.4 77.4h.9M97.4 75.1h.9"/>
<path d="M97.4 72.7h.9M97.4 68h.9M97.4 65.7h.9M97.4 63.3h.9M97.4 61h.9M150.5 70.4h.9M30.6 91.5h.9M30.6 89.2h.9M30.6 86.8h.9M30.6 84.5h.9M30.6 82.1h.9M92.7 98.6h.9"/>
<path d="M97.4 93.9h.9M97.4 91.5h.9M97.4 89.2h.9M97.4 86.8h.9M97.4 84.5h.9M97.4 82.1h.9M175 97.6v1M182 97.6v1M189.1 97.6v1M196.1 97.6v1M47 103.3h1M47 105.6h1"/>
<path d="M56.4 103.3h1M69.1 103.3h1M75.3 108h.9M75.3 110.3h.9M92.7 103.3h.9M92.7 105.6h.9M92.7 100.9h.9M92.7 108h.9M92.7 110.3h.9M175 110.3v1M146 134.7h1.4l-.7 1.5zM146.7 121.1v1"/>
<path d="M146.7 133.8v.9M153.8 121.1v1M160.9 121.1v1M167.9 121.1v1M169.3 157.3h1M196.1 157.3h1M197.1 156.6l1.4 .7-1.4 .7zM35.3 173.7h.9M35.3 178.4h.9M57.4 173.7h.9M57.4 176.1h.9M58.3 175.4l1.4 .7-1.4 .7z"/>
<path d="M109.1 169h1M123.2 165.7v1M146.7 172.8v.9M156.2 178.4h.9M181.3 177h1.4l-.7 1.4zM182 176.1v.9M35.3 180.8h.9M35.3 183.1h.9M35.3 185.5h.9M57.4 183.1h.9M57.4 185.5h.9M109.1 185.5h1"/>
<path d="M146 184.1h1.4l-.7 1.4zM146.7 183.1v1"/>
</g>
<g fill="none" stroke="#00f" stroke-width=".23">
<path d="M175 100.9l-.7 .7 1.4 1.4-1.4 1.4 1.4 1.5-1.4 1.4 .7 .7M182 100.9l-.7 .7 1.4 1.4-1.4 1.4 1.4 1.5-1.4 1.4 .7 .7M189.1 100.9l-.7 .7 1.4 1.4-1.4 1.4 1.4 1.5-1.4 1.4 .7 .7M196.1 100.9l-.7 .7 1.4 1.4-1.4 1.4 1.4 1.5-1.4 1.4 .7 .7M146.7 124.4l-.7 .7 1.4 1.4-1.4 1.4 1.4 1.4-1.4 1.5 .7 .7M153.8 124.4l-.7 .7 1.4 1.4-1.4 1.4 1.4 1.4-1.4 1.5 .7 .7M160.9 124.4l-.8 .7 1.5 1.4-1.5 1.4 1.5 1.4-1.5 1.5 .8 .7M167.9 124.4l-.7 .7 1.4 1.4-1.4 1.4 1.4 1.4-1.4 1.5 .7 .7M172.6 157.3l.7 .7 1.4-1.4 1.4 1.4 1.5-1.4 1.4 1.4 .7-.7M191.4 157.3h.7M192.1 155.2v4.2M193.1 157.3h.7"/>
<path d="M193.1 155.2v4.2M80.9 169l7.1-3.7v7.5zM97.4 169l7-3.7v7.5zM123.2 169l-.7 .7 1.4 1.4-1.4 1.5 1.4 1.4-1.4 1.4 .7 .7M127.9 174.7l7.1 3.7-7.1 3.8zM144.4 174.7l7 3.7-7 3.8zM167.9 166.7h16.5v7h-16.5zM170.3 166.7v-2.4h2.3v2.4M170.3 173.7v2.4h2.3v-2.4M175 173.7v2.4h2.3v-2.4M179.7 166.7v-2.4h2.3v2.4M179.7 173.7v2.4h2.3v-2.4"/>
<path d="M80.9 181.7l7.1 3.8-7.1 3.7zM97.4 181.7l7 3.8-7 3.7z"/>
</g>
<g fill="none" stroke="#000080" stroke-width=".23">
<path d="M48 28.1h2.3v4.7M48 25.8h4.7v7M48 30.5v2.3M57.4 28.1v4.7M59.7 30.5v2.3M64.4 25.8h-2.3v7M64.4 28.1v4.7M71.5 30.5v2.3M92.7 30.5h-2.4v2.3M92.7 28.1h-4.7v4.7M38.6 98.6v2.3h-2.4M48 98.6v4.7"/>
<path d="M50.3 98.6v7h-2.3M57.4 98.6v4.7M69.1 98.6v4.7M76.2 98.6v9.4M78.5 98.6v11.7h-2.3M80.9 98.6v11.7h11.8M83.2 98.6v9.4h9.5M85.6 98.6v7h7.1M88 98.6v4.7h4.7M90.3 98.6v2.3h2.4M175 110.3h21.1M146.7 133.8h21.2"/>
<path d="M170.3 157.3v7M57.4 178.4h65.8M76.2 169h-49.4v7.1h9.4M146.7 173.7v2.4M182 164.3v-7h7.1v32.9h-112.9v-9.4h-18.8M146.7 180.8v2.3"/>
</g>
<g fill="#800000" stroke="#800000" stroke-width=".21">
<circle cx="123.2" cy="178.4" r=".47"/>
<circle cx="170.3" cy="157.3" r=".47"/>
<circle cx="182" cy="157.3" r=".47"/>
<circle cx="76.2" cy="185.5" r=".47"/>
<circle cx="189.1" cy="157.3" r=".47"/>
<circle cx="146.7" cy="133.8" r=".47"/>
<circle cx="153.8" cy="133.8" r=".47"/>
<circle cx="262" cy="159.6" r=".47"/>
<circle cx="250.2" cy="159.6" r=".47"/>
<circle cx="175" cy="110.3" r=".47"/>
<circle cx="160.9" cy="133.8" r=".47"/>
<circle cx="182" cy="110.3" r=".47"/>
<circle cx="189.1" cy="110.3" r=".47"/>
<circle cx="165.6" cy="79.8" r=".47"/>
<circle cx="247.9" cy="79.8" r=".47"/>
</g>
<text font-size="4.2" fill="#000080" x="59.8" y="62.3">IC14</text>
<text font-size="3.8" fill="#000080" x="203.2" y="177.5">SV300-203-CB2</text>
<g font-size="2.1">
<text x="46.1" y="22.9">1</text>
<text x="113.6" y="22.9">2</text>
<text x="181.1" y="22.9">3</text>
<text x="248.6" y="22.9">4</text>
<text x="14.3" y="42.8">D</text>
<text x="280.1" y="42.8">D</text>
<text x="14.3" y="87.5">C</text>
<text x="280.1" y="87.5">C</text>
<text x="108.2" y="120.3">1</text>
<text x="108.2" y="122.7">2</text>
<text x="108.2" y="125">3</text>
<text x="113.8" y="125">6</text>
<text x="113.8" y="122.7">7</text>
<text x="113.8" y="120.3">8</text>
<text x="108.2" y="127.4">4</text>
<text x="113.8" y="127.4">5</text>
<text x="235.2" y="129.7">2</text>
<text x="243.2" y="129.7">1</text>
<text x="14.3" y="132.1">B</text>
<text x="235.2" y="132.1">4</text>
<text x="235.2" y="134.4">6</text>
<text x="235.2" y="136.8">8</text>
<text x="243.2" y="132.1">3</text>
<text x="243.2" y="134.4">5</text>
<text x="243.2" y="136.8">7</text>
<text x="280.1" y="132.1">B</text>
<text x="51.7" y="143.8">1</text>
<text x="56.2" y="143.8">14</text>
<text x="235.2" y="139.1">10</text>
<text x="235.2" y="141.5">12</text>
<text x="235.2" y="143.8">14</text>
<text x="242" y="141.5">11</text>
<text x="242" y="143.8">13</text>
<text x="243.2" y="139.1">9</text>
<text x="51.7" y="146.1">2</text>
<text x="51.7" y="148.5">3</text>
<text x="56.2" y="148.5">12</text>
<text x="56.2" y="146.1">13</text>
<text x="235.2" y="146.1">16</text>
<text x="235.2" y="148.5">18</text>
<text x="242" y="146.1">15</text>
<text x="242" y="148.5">17</text>
<text x="51.7" y="150.9">4</text>
<text x="51.7" y="153.2">5</text>
<text x="51.7" y="155.5">6</text>
<text x="56.2" y="153.2">10</text>
<text x="56.2" y="150.9">11</text>
<text x="57.4" y="155.5">9</text>
<text x="235.2" y="150.9">20</text>
<text x="242" y="150.9">19</text>
<text x="51.7" y="157.9">7</text>
<text x="57.4" y="157.9">8</text>
<text x="14.3" y="176.7">A</text>
<text x="42.3" y="174.3">2</text>
<text x="42.3" y="176.7">4</text>
<text x="42.3" y="179">6</text>
<text x="50.3" y="174.3">1</text>
<text x="50.3" y="176.7">3</text>
<text x="50.3" y="179">5</text>
<text x="197.3" y="175.5">Title</text>
<text x="280.1" y="176.7">A</text>
<text x="42.3" y="181.4">8</text>
<text x="42.3" y="183.7">10</text>
<text x="50.3" y="181.4">7</text>
<text x="50.3" y="183.7">9</text>
<text x="197.3" y="182.6">Size</text>
<text x="209" y="182.6">Number</text>
<text x="256.1" y="182.6">Revision</text>
<text x="42.3" y="186.1">12</text>
<text x="49.2" y="186.1">11</text>
<text x="197.3" y="189.6">Date:</text>
<text x="197.3" y="192">File:</text>
<text x="198.5" y="186.1">A4</text>
<text x="207.9" y="189.6">7-Jan-2012</text>
<text x="207.9" y="192">D:\变频器\tu20111110\台湾变频器图纸.ddb</text>
<text x="244.3" y="189.6">Sheet</text>
<text x="244.3" y="192">Drawn By:</text>
<text x="250.9" y="189.6">of</text>
<text x="46.1" y="196.6">1</text>
<text x="113.6" y="196.6">2</text>
<text x="181.1" y="196.6">3</text>
<text x="248.6" y="196.6">4</text>
</g>
<g font-size="2.1" fill="#800000">
<text x="41.8" y="28.7">P69</text>
<text x="41.8" y="26.3">P68</text>
<text x="53.4" y="29.9">P67</text>
<text x="55.7" y="25.2">P66</text>
<text x="58.1" y="27.5">P65</text>
<text x="67.2" y="28.7">P63</text>
<text x="67.2" y="26.3">P64</text>
<text x="95.5" y="28.7">P53</text>
<text x="30.1" y="33.5">P75</text>
<text x="41.8" y="31.1">P70</text>
<text x="74.3" y="31.1">+5V</text>
<text x="95.5" y="33.5">P51</text>
<text x="95.5" y="31.1">P52</text>
<text x="265" y="32.3">+5V</text>
<text x="25.4" y="38.1">P76</text>
<text x="25.4" y="40.5">P77</text>
<text x="100.2" y="40.5">P49</text>
<text x="100.2" y="38.1">P50</text>
<text x="25.4" y="42.8">P78</text>
<text x="100.2" y="47.5">P46</text>
<text x="100.2" y="45.1">P47</text>
<text x="100.2" y="42.8">P48</text>
<text x="147.5" y="42.8">+5V</text>
<text x="173.1" y="42.8">VREF</text>
<text x="100.2" y="52.2">P44</text>
<text x="100.2" y="49.9">P45</text>
<text x="224.8" y="49.9">FM</text>
<text x="100.2" y="59.3">P41</text>
<text x="100.2" y="56.9">P42</text>
<text x="100.2" y="54.5">P43</text>
<text x="114.7" y="54.5">P22</text>
<text x="25.4" y="63.9">P87</text>
<text x="100.2" y="63.9">P39</text>
<text x="100.2" y="61.6">P40</text>
<text x="265" y="62.8">P36</text>
<text x="25.4" y="66.3">P88</text>
<text x="25.4" y="68.7">P89</text>
<text x="25.4" y="71">P90</text>
<text x="100.2" y="71">P36</text>
<text x="100.2" y="68.7">P37</text>
<text x="100.2" y="66.3">P38</text>
<text x="144.9" y="71">R1C</text>
<text x="168.4" y="68.7">R1B</text>
<text x="25.4" y="73.3">P91</text>
<text x="25.4" y="75.7">P92</text>
<text x="100.2" y="75.7">P34</text>
<text x="100.2" y="73.3">P35</text>
<text x="168.4" y="73.3">R1A</text>
<text x="227.2" y="73.3">R2A</text>
<text x="250.7" y="73.3">R2B</text>
<text x="25.4" y="78.1">P93</text>
<text x="25.4" y="82.7">P95</text>
<text x="100.2" y="82.7">P31</text>
<text x="100.2" y="80.4">P32</text>
<text x="100.2" y="78.1">P33</text>
<text x="180.2" y="80.4">+15V</text>
<text x="262.5" y="80.4">+15V</text>
<text x="25.4" y="85.1">P96</text>
<text x="25.4" y="87.5">P97</text>
<text x="25.4" y="89.8">P98</text>
<text x="100.2" y="89.8">P28</text>
<text x="100.2" y="87.5">P29</text>
<text x="100.2" y="85.1">P30</text>
<text x="25.1" y="94.5">+5V</text>
<text x="25.4" y="92.1">P99</text>
<text x="100.2" y="94.5">P26</text>
<text x="100.2" y="92.1">P27</text>
<text x="173.3" y="95.7">P32</text>
<text x="181.1" y="95.7">P6</text>
<text x="187.5" y="95.7">P27</text>
<text x="194.5" y="95.7">P28</text>
<text x="29.9" y="99.2">+5V</text>
<text x="31.2" y="101.5">P2</text>
<text x="95.5" y="99.2">P25</text>
<text x="95.5" y="101.5">P24</text>
<text x="119.5" y="96.9">P47</text>
<text x="201.8" y="96.9">P48</text>
<text x="43" y="103.9">P6</text>
<text x="43" y="106.2">P7</text>
<text x="51.3" y="103.9">P10</text>
<text x="65.1" y="102.7">+5V</text>
<text x="72" y="103.9">P15</text>
<text x="95.5" y="103.9">P23</text>
<text x="95.5" y="106.2">P22</text>
<text x="70.1" y="110.9">P19</text>
<text x="70.1" y="108.6">P18</text>
<text x="95.5" y="108.6">P21</text>
<text x="95.5" y="110.9">P20</text>
<text x="79.2" y="116.8">P40</text>
<text x="86.3" y="116.8">P42</text>
<text x="93.4" y="116.8">P43</text>
<text x="116.8" y="116.8">+5V</text>
<text x="145.1" y="119.1">P31</text>
<text x="152.1" y="119.1">P38</text>
<text x="159.9" y="119.1">P7</text>
<text x="166.3" y="119.1">P15</text>
<text x="173.3" y="114.5">+5V</text>
<text x="98.3" y="127.4">P41</text>
<text x="208.6" y="130.9">+5V</text>
<text x="222.9" y="129.7">P76</text>
<text x="253.1" y="129.7">P78</text>
<text x="222.9" y="132.1">P75</text>
<text x="222.9" y="134.4">P33</text>
<text x="222.9" y="136.8">P66</text>
<text x="253.1" y="132.1">P77</text>
<text x="253.1" y="134.4">P35</text>
<text x="253.1" y="136.8">P34</text>
<text x="260.3" y="133.2">+5V</text>
<text x="43.5" y="143.8">Iu</text>
<text x="64.9" y="143.8">+5V</text>
<text x="102.8" y="142.6">+5V</text>
<text x="222.7" y="139.1">+5V</text>
<text x="222.9" y="141.5">P69</text>
<text x="222.9" y="143.8">P67</text>
<text x="253.1" y="141.5">P70</text>
<text x="253.1" y="143.8">P68</text>
<text x="27.8" y="146.1">P93</text>
<text x="27.8" y="148.5">P92</text>
<text x="64.9" y="146.1">P37</text>
<text x="140.1" y="148.5">Us</text>
<text x="222.7" y="148.5">+5V</text>
<text x="253.1" y="146.1">P65</text>
<text x="264.8" y="148.5">P63</text>
<text x="41.8" y="153.2">P37</text>
<text x="43.5" y="150.9">Iv</text>
<text x="74.3" y="155.5">P91</text>
<text x="83.7" y="153.2">P95</text>
<text x="64.9" y="157.9">Iw</text>
<text x="163.9" y="157.9">+5V</text>
<text x="264.8" y="160.3">P88</text>
<text x="121.6" y="163.8">+5V</text>
<text x="111.9" y="169.6">P29</text>
<text x="145.1" y="170.8">+5V</text>
<text x="30.1" y="174.3">P31</text>
<text x="31.2" y="179">P7</text>
<text x="60.2" y="174.3">+5V</text>
<text x="159" y="179">P30</text>
<text x="30.1" y="181.4">P41</text>
<text x="30.1" y="183.7">P42</text>
<text x="60.2" y="183.7">P40</text>
<text x="30.1" y="186.1">P32</text>
<text x="60.2" y="186.1">P38</text>
<text x="111.9" y="186.1">P10</text>
</g>
<g font-size="2.1" fill="#000080">
<text x="33.9" y="39.3">76</text>
<text x="36.2" y="36.9">75</text>
<text x="90.3" y="36.9">51</text>
<text x="92.6" y="39.3">50</text>
<text x="158.2" y="40">PC6</text>
<text x="196.1" y="41.4">C8</text>
<text x="267.4" y="39.3">R89</text>
<text x="267.4" y="41.7">510R</text>
<text x="144.4" y="45.6">R34</text>
<text x="172.6" y="45.6">R7</text>
<text x="184.4" y="45.6">R6</text>
<text x="193.8" y="46.3">5</text>
<text x="196.1" y="43.8">CAP</text>
<text x="212.6" y="47.8">L5</text>
<text x="123.2" y="52.7">R35</text>
<text x="144.4" y="49.4">510R</text>
<text x="158.2" y="50.3">NEC2501</text>
<text x="170.9" y="53.4">R33</text>
<text x="172.6" y="49.4">165K</text>
<text x="184.4" y="49.4">165K</text>
<text x="193.8" y="51.1">6</text>
<text x="200.6" y="53.2">IC2B</text>
<text x="205.6" y="48.7">7</text>
<text x="123.2" y="56.4">4.7K</text>
<text x="144.4" y="55.7">Q3</text>
<text x="144.4" y="58.1">1AM</text>
<text x="170.9" y="55.7">4.7K</text>
<text x="184.4" y="55.5">C7</text>
<text x="184.4" y="57.8">CAP</text>
<text x="194.5" y="58.1">R4</text>
<text x="200.6" y="56">324</text>
<text x="270.9" y="57.8">LED1</text>
<text x="194.5" y="60.5">0R</text>
<text x="210" y="60.5">C6</text>
<text x="156" y="67.9">RY1</text>
<text x="210" y="67.5">CAP</text>
<text x="238.3" y="70.3">RY2</text>
<text x="167.9" y="78.5">R20</text>
<text x="167.9" y="82.3">110R</text>
<text x="250.2" y="78.5">R24</text>
<text x="250.2" y="82.3">110R</text>
<text x="153.6" y="86.3">D1</text>
<text x="167.9" y="87.9">R21</text>
<text x="235.9" y="86.3">D2</text>
<text x="250.2" y="87.9">R25</text>
<text x="33.9" y="93.3">100</text>
<text x="36.2" y="95.7">1</text>
<text x="90.3" y="95.7">25</text>
<text x="92.6" y="93.3">26</text>
<text x="127.9" y="94.9">R22</text>
<text x="153.6" y="93.3">1N4148</text>
<text x="167.9" y="91.6">110R</text>
<text x="210.2" y="94.9">R26</text>
<text x="235.9" y="93.3">1N4148</text>
<text x="250.2" y="91.6">110R</text>
<text x="127.9" y="98.7">4.7K</text>
<text x="149.1" y="98">Q1</text>
<text x="149.1" y="100.3">1AM</text>
<text x="210.2" y="98.7">4.7K</text>
<text x="231.4" y="98">Q2</text>
<text x="231.4" y="100.3">1AM</text>
<text x="62.1" y="107.4">FAR1</text>
<text x="138" y="102.7">R23</text>
<text x="138" y="105.1">10K</text>
<text x="175.7" y="102.7">R118</text>
<text x="175.7" y="105.1">4.7K</text>
<text x="182.7" y="102.7">R91</text>
<text x="182.7" y="105.1">4.7K</text>
<text x="189.7" y="102.7">R107</text>
<text x="189.7" y="105.1">4.7K</text>
<text x="196.8" y="102.7">R108</text>
<text x="196.8" y="105.1">4.7K</text>
<text x="220.4" y="102.7">R27</text>
<text x="220.4" y="105.1">10K</text>
<text x="62.1" y="114.5">20M</text>
<text x="62.1" y="118.9">C68</text>
<text x="71.5" y="118.9">C69</text>
<text x="109.1" y="116.8">IC15</text>
<text x="62.1" y="121.3">CAP</text>
<text x="71.5" y="121.3">CAP</text>
<text x="81.6" y="130.9">RA5</text>
<text x="88.6" y="130.9">RA5</text>
<text x="95.7" y="130.9">RA5</text>
<text x="109.1" y="130.9">93C86</text>
<text x="147.5" y="126.2">R109</text>
<text x="147.5" y="128.5">4.7K</text>
<text x="154.5" y="126.2">R104</text>
<text x="154.5" y="128.5">4.7K</text>
<text x="161.5" y="126.2">R94</text>
<text x="161.5" y="128.5">4.7K</text>
<text x="168.7" y="126.2">R88</text>
<text x="168.7" y="128.5">4.7K</text>
<text x="236.1" y="126.2">CON1</text>
<text x="81.6" y="133.2">4.7K</text>
<text x="88.6" y="133.2">4.7K</text>
<text x="95.7" y="133.2">4.7K</text>
<text x="105.2" y="133.2">R85</text>
<text x="105.2" y="135.6">4.7K</text>
<text x="210.9" y="137.9">R106</text>
<text x="36.2" y="142.2">C53</text>
<text x="52.7" y="140.3">IC11</text>
<text x="193.8" y="140.1">C73</text>
<text x="193.8" y="142.4">10u/25V</text>
<text x="205.6" y="140.1">C71</text>
<text x="205.6" y="142.4">CAP</text>
<text x="210.9" y="140.3">4.7K</text>
<text x="262.7" y="140.3">R105</text>
<text x="262.7" y="142.6">4.7K</text>
<text x="36.2" y="144.3">CAP</text>
<text x="92.6" y="148.9">R93</text>
<text x="109.1" y="149.7">1</text>
<text x="111.3" y="144.7">IC17A</text>
<text x="111.3" y="147.6">358</text>
<text x="120.9" y="147.3">3</text>
<text x="36.2" y="151.8">C54</text>
<text x="36.2" y="154.1">CAP</text>
<text x="92.6" y="152.8">10K</text>
<text x="120.9" y="152">2</text>
<text x="130.3" y="154.1">C76</text>
<text x="138" y="152">R92</text>
<text x="138" y="154.4">11.3K</text>
<text x="191.2" y="154.4">C67</text>
<text x="233.8" y="154.4">KEYBOARD</text>
<text x="50.3" y="161.4">CD4066</text>
<text x="73.8" y="158.8">C55</text>
<text x="73.8" y="161.2">CAP</text>
<text x="83.2" y="156.5">C56</text>
<text x="83.2" y="158.8">CAP</text>
<text x="104.1" y="158.8">ZD1</text>
<text x="104.1" y="161.2">ZENER2</text>
<text x="130.3" y="156.5">CAP</text>
<text x="172.6" y="156.1">R86</text>
<text x="172.6" y="159.8">100K</text>
<text x="191.2" y="161.4">CAP</text>
<text x="240.8" y="158.3">R84</text>
<text x="252.6" y="158.3">R83</text>
<text x="80.9" y="164.7">IC12F</text>
<text x="95" y="164.7">IC12C</text>
<text x="240.8" y="162.2">82K</text>
<text x="252.6" y="162.2">4.7K</text>
<text x="264.3" y="163.5">C62</text>
<text x="264.3" y="165.9">CAP</text>
<text x="43.3" y="170.8">CON2</text>
<text x="76.2" y="168.5">12</text>
<text x="88" y="168.5">13</text>
<text x="95" y="168.5">6</text>
<text x="106.8" y="168.5">5</text>
<text x="124" y="170.8">R111</text>
<text x="124" y="173.2">4.7K</text>
<text x="151.5" y="169.4">IC12A</text>
<text x="151.5" y="172.2">74HC14</text>
<text x="175" y="168.5">IC16</text>
<text x="175" y="173.2">5C2</text>
<text x="80.9" y="174.6">74HC14</text>
<text x="97.4" y="174.6">74HC14</text>
<text x="125.6" y="177.9">3</text>
<text x="130.3" y="174.1">IC12B</text>
<text x="137.3" y="177.9">4</text>
<text x="142.1" y="177.9">1</text>
<text x="146.7" y="175.5">14</text>
<text x="153.8" y="177.9">2</text>
<text x="78.6" y="184.9">11</text>
<text x="83.2" y="181.1">IC12E</text>
<text x="90.3" y="184.9">10</text>
<text x="95" y="184.9">9</text>
<text x="99.7" y="181.1">IC12D</text>
<text x="106.8" y="184.9">8</text>
<text x="130.3" y="184">74HC14</text>
<text x="146.7" y="182.6">7</text>
<text x="224.4" y="184.9">403-415</text>
<text x="224.4" y="182.6">203-210</text>
<text x="264.3" y="184.9">V1.0</text>
<text x="38.6" y="189.6">RS232/RS485/COPY</text>
<text x="85.6" y="188.7">74HC14</text>
<text x="104.4" y="188.7">74HC14</text>
<text x="264.3" y="189.6">2/2</text>
</g>
</svg>
